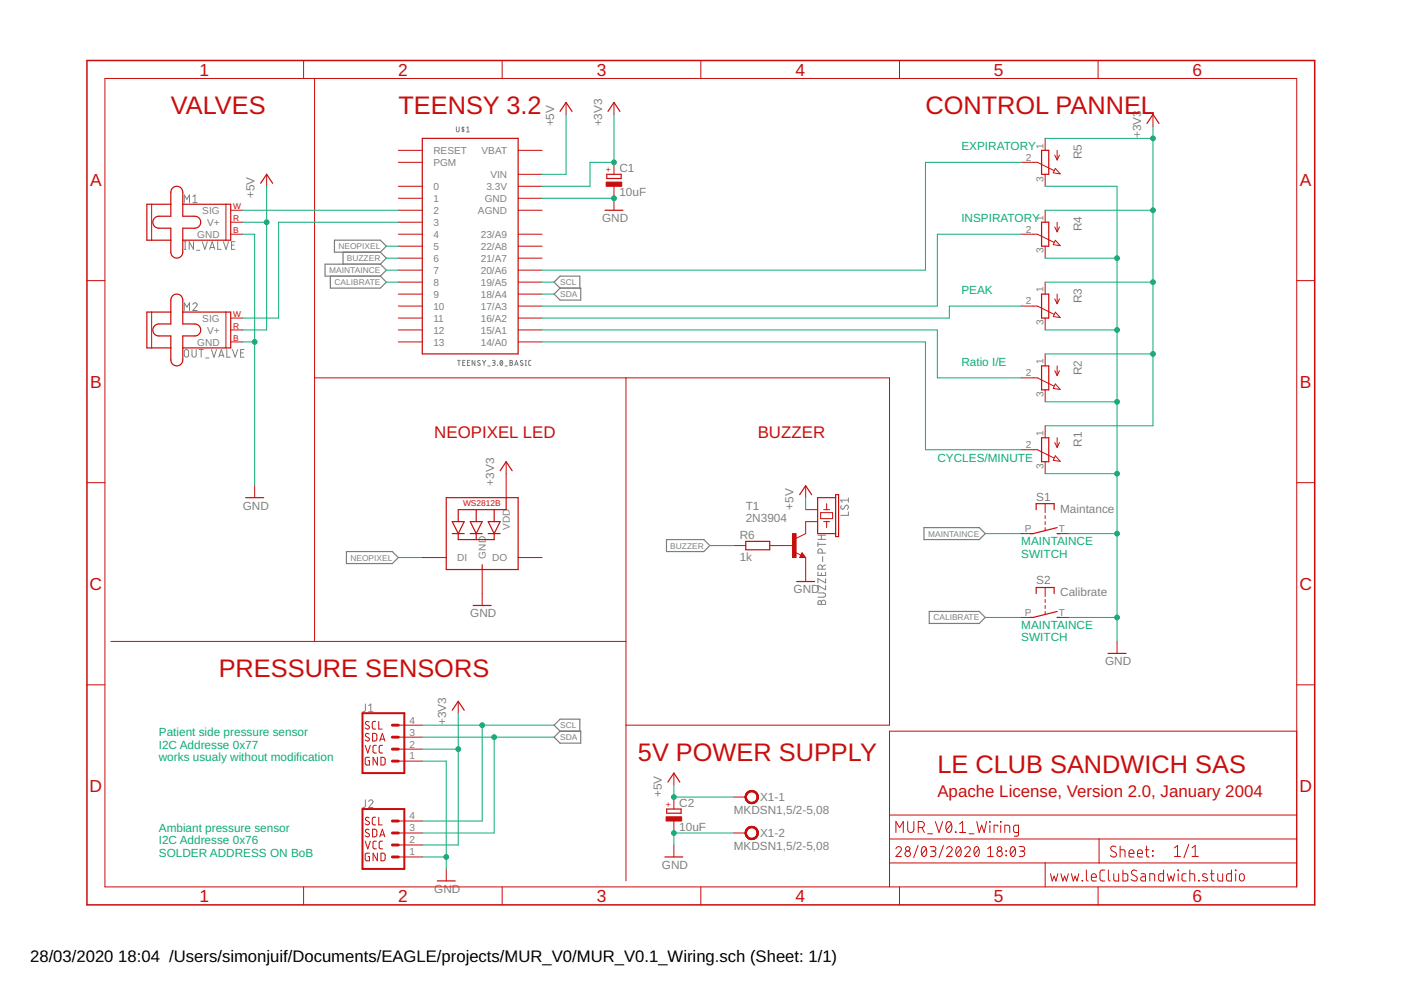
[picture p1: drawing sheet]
<svg xmlns="http://www.w3.org/2000/svg" width="297mm" height="210mm" viewBox="0 0 297 210" stroke-linecap="round" stroke-linejoin="round" font-family="sans-serif">
<g fill="none" stroke="#808080" stroke-width=".21">
<path d="M96.8 26.9v.8l.2 .3 .3-.2v-.9M98.1 26.9v1.1M98.4 27.1l-.3-.1-.2 .2 .5 .4-.1 .3-.4-.1M98.9 27.1l.3-.2v1.1M98.9 28h.6M39.1 43v-1.7l.5 .9 .6-.9v1.7M39.1 52.9h.3M39.1 51.2h.3M39.3 51.2v1.7M40.9 41.7l.4-.4v1.7M40.9 43h.9M41 51.2v1.7l-.9-1.7v1.7"/>
<path d="M41.7 53.1h.7M42.9 51.2l.5 1.7 .6-1.7M44.4 52.9l.6-1.7 .5 1.7M44.6 52.5h.8M46.2 51.2v1.7h.7M47.4 51.2l.5 1.7 .6-1.7M49.1 52h.5M49.8 51.2h-.7v1.7h.7M39.1 65.8v-1.6l.5 .9 .6-.9v1.6M39.2 74.2l.3-.1 .4 .1 .1 1.1a.46 .46 0 0 1-.5 .4 .46 .46 0 0 1-.4-.4zM40.7 74.1v1.2a.44 .44 0 0 0 .4 .4 .44 .44 0 0 0 .5-.4v-1.2M40.9 64.6a.44 .44 0 0 1 .6-.4 .44 .44 0 0 1 .2 .7l-.8 .9h.9"/>
<path d="M42.2 74.1h.9M42.7 74.1v1.6M43.6 75.9h.7M44.8 74.1l.6 1.6 .5-1.6M46.4 75.7l.5-1.6 .6 1.6M46.5 75.3h.8M48.1 74.1v1.6h.7M49.3 74.1l.5 1.6 .6-1.6M51 74.8h.6M51.7 74.1h-.7v1.6h.7M97 76.4h.6M97.3 76.4v1.1"/>
<path d="M98.1 76.9h.4M98.6 76.4h-.5v1.1h.5M99.1 76.9h.4M99.6 76.4h-.5v1.1h.5M100.7 76.4v1.1l-.6-1.1v1.1M101.8 76.5l-.3-.1-.2 .2 .5 .5v.3l-.2 .1-.4-.2M102.3 76.4l.3 .5M102.6 76.9v.6M103 76.4l-.4 .5M103.4 77.6h.5M104.4 76.4l.6 .1-.1 .4h-.4M104.7 76.9l.2 .1 .1 .3-.2 .1-.4 .1"/>
<path d="M105.5 77.5h.1M106.1 76.5l.1-.1a.54 .54 0 0 1 .4 .6 .54 .54 0 0 1-.4 .5l-.2-.6zM106.5 76.6l-.4 .6M107.1 77.6h.5M108.1 76.4l.5 .1v.3l-.2 .1 .3 .2-.2 .3-.4 .1zM108.1 76.9h.3M109.1 77.5l.4-1.1 .4 1.1M109.2 77.2h.6M110.8 76.5l-.2-.1-.3 .2 .6 .5v.3l-.2 .1-.4-.2M111.4 76.4h.2M111.4 77.5h.2M111.5 76.4v1.1"/>
<path d="M112.6 76.4l-.4 .1-.1 .1v.8l.5 .1M173.4 115v.9M173.4 115.4h1.6M173.4 114.4h1.6M173.4 113.5h1.6M174.1 113.5v.9M174.3 117.3v-.5a.46 .46 0 0 0-.4-.4 .46 .46 0 0 0-.5 .4v.5h1.6M174.4 118v1.1M175 119.8l-.7 .3M178.4 107.2l-.1 .2a.38 .38 0 0 0 .1 .5 .38 .38 0 0 0 .5-.1l.3-.5a.4 .4 0 0 1 .6-.1 .4 .4 0 0 1 0 .6l-.2 .2M179.9 108.5v.8h-1.7M179.9 105.6v.9"/>
<path d="M179.9 106h-1.7l.4 .5M173.4 125.7h1.2a.46 .46 0 0 1 .4 .5 .46 .46 0 0 1-.4 .4h-1.2M173.4 121.3v.7h1.6v-.7M173.5 127.4h.4l.2 .3a.46 .46 0 0 1 .5-.4 .46 .46 0 0 1 .4 .4v.4h-1.6zM174.1 121.5v.5M174.1 127.7v.4M174.3 120.7v-.5a.46 .46 0 0 0-.4-.4 .46 .46 0 0 0-.5 .4v.5h1.6M175 122.7v.9l-1.6-.9v.9M175 124.1v1l-1.6-1v1M77.5 149.3l-.1 1.4-.2 .2h-.3M78.2 150.9h.9M78.2 149.6l.4-.3v1.6"/>
<path d="M77.5 169.6l-.1 1.4-.5 .2M78.2 169.9a.44 .44 0 0 1 .6-.3 .44 .44 0 0 1 .1 .7l-.7 .9h.9"/>
</g>
<g fill="none" stroke="#808080" stroke-width=".25">
<path d="M70 58.5v2.6h10.6l1.3-1.3-1.3-1.3M70.9 50.9h9.7l1.3 1.3-1.3 1.3h-9.7zM72.7 53.5v2.5M80.6 56l1.3 1.3-1.3 1.2M80.6 56h-11.7v2.5h11.7M80.6 53.5l1.3 1.2-1.3 1.3M118.7 61.1l-1.2-1.3 1.2-1.3h4.2v2.6M118.7 61.1h4.4v2.5h-4.4l-1.2-1.2zM73.4 116.9h9.8l1.3 1.3-1.3 1.3h-9.8zM141.3 114.4h7.9l1.3 1.3-1.3 1.2h-7.9zM195.9 111.9h11.7l1.3 1.2-1.3 1.3h-11.7zM197 129.6h10.6l1.3 1.3-1.3 1.3h-10.6z"/>
<path d="M118.7 155l-1.2-1.2 1.2-1.3h4.2v2.5M118.7 155h4.4v2.6h-4.4l-1.2-1.3z"/>
</g>
<g fill="none" stroke="#c90d0c" stroke-width=".21">
<path d="M22.2 16.6h252.7v171.4h-252.7zM64.4 12.8v3.8M66.7 16.6v119.4M106.5 12.8v3.8M148.6 12.8v3.8M190.7 12.8v3.8M232.8 12.8v3.8M56.5 37v2.5M84.5 39.5h5M84.5 31.9h5M84.5 34.4h5M109.9 39.5h5"/>
<path d="M109.9 37h5M109.9 31.9h5M120 21.7v2.6M130.2 21.7v2.6M130.2 34.4v2.6M130.2 39.5v5.1M216.5 34.4h3.4l3.6 1.8M221.6 29.3v2.6M221.6 37v2.5M223.6 32.9l.5 1M223.8 35.7l1 1.2-1.5-.3zM224.1 31.9v2"/>
<path d="M224.6 32.9l-.5 1M244.5 24.3v2.5M18.4 59.5h3.8M32.2 43.3v7.6M47.9 43.3v7.6M48.9 49.7h2.6M48.9 47.1h2.6M48.9 44.6h2.6M84.5 59.8h5M84.5 57.3h5M84.5 54.7h5M84.5 52.2h5"/>
<path d="M84.5 49.7h5M84.5 47.1h5M84.5 44.6h5M84.5 42h5M109.9 59.8h5M109.9 57.3h5M109.9 54.7h5M109.9 52.2h5M109.9 49.7h5M109.9 44.6h5M109.9 42h5M216.5 49.7h3.4l3.6 1.7"/>
<path d="M221.6 44.6v2.5M221.6 52.2v2.5M221.6 59.8v2.6M223.6 48.1l.5 1M223.8 50.9l1 1.2-1.5-.2zM224.1 47.1v2M224.6 48.1l-.5 1M274.9 59.5h3.8M32.2 66.2v7.6M47.9 66.2v7.6M48.9 70h2.6M48.9 67.4h2.6"/>
<path d="M48.9 72.5h2.6M84.5 70h5M84.5 67.4h5M84.5 64.9h5M84.5 62.4h5M84.5 72.5h5M109.9 70h5M109.9 67.4h5M109.9 64.9h5M109.9 62.4h5M109.9 72.5h5M216.5 64.9h3.4l3.6 1.7"/>
<path d="M221.6 67.4v2.6M221.6 75v2.6M223.6 78.6l.5 1M223.6 63.4l.5 1M223.8 66.2l1 1.1-1.5-.2zM224.1 62.4v2M224.1 77.6v2M224.6 78.6l-.5 1M224.6 63.4l-.5 1M66.7 80.1h121.9v73.7h-55.9M107.3 97.9v7.6M132.7 80.1v106.7"/>
<path d="M216.5 80.1h3.4l3.6 1.8M216.5 95.4h3.4l3.6 1.7M221.6 82.7v2.5M221.6 90.3v2.5M221.6 97.9v2.5M223.6 93.8l.5 1M223.8 96.6l1 1.2-1.5-.2zM223.8 81.4l1 1.2-1.5-.2zM224.1 92.8v2M224.6 93.8l-.5 1M18.4 102.3h3.8M54 103v2.5"/>
<path d="M89.5 118.2h5.1M109.9 118.2h5M155.6 115.7h2.5M163.2 115.7h5.1M168.6 117.1l1.2 .6M170.1 117.2l.7 1h-1.3zM170.8 108.1h2.6M170.8 103v2.5M170.8 118.2v5.1M173.4 110.6h-2.6v2.5l-2 1.1M174 108.7h2.5v1.3h-2.5zM174.6 108.1h1.3"/>
<path d="M174.6 110.6h1.3M175.3 106.8v1.3M175.3 110.6v1.3M216.5 113.1h2.6M221.6 106.8v1.9M221.6 109.3v.7M221.6 110.6v.6M221.6 111.9v.6M224.1 113.1h2.6M274.9 102.3h3.8M23.5 136h109.2M102.2 120.8v7.6"/>
<path d="M216.5 130.9h2.6M221.6 124.6v1.9M221.6 127.1v.6M221.6 128.4v.6M221.6 129.6v.7M224.1 130.9h2.6M236.8 136v2.5M18.4 145.2h3.8M77.4 158l.6 1.7 .5-1.7M78.3 155.6l-.3-.1a.37 .37 0 0 0-.5 .2 .37 .37 0 0 0 .2 .5l.4 .2a.4 .4 0 0 1 .1 .6 .4 .4 0 0 1-.6 0l-.2-.1M78.3 153.1l-.3-.1a.37 .37 0 0 0-.5 .1 .37 .37 0 0 0 .2 .5l.4 .3a.4 .4 0 0 1 .1 .6 .4 .4 0 0 1-.6 0l-.2-.2M79 155.5h.6l.3 .3v.9l-.3 .4h-.6z"/>
<path d="M79.7 153h-.5l-.3 .3 .1 1.2 .7 .1M79.8 158l-.5 .1-.2 .3v1l.2 .2 .5 .1M80.3 153v1.6h.7M80.5 157.1l.6-1.6 .5 1.6M80.6 156.7h.9M81.1 158l-.5 .1-.2 .3v1l.2 .2 .5 .1M84.5 153.8h5M84.5 158.8h5M84.5 156.3h5M97.2 148.7v2.5M274.9 155h-86.3v33M274.9 145.2h3.8"/>
<path d="M77.4 178.4l.6 1.6 .5-1.6M78.3 175.9a.42 .42 0 0 0-.6-.1 .42 .42 0 0 0-.1 .6l.5 .4a.37 .37 0 0 1 .2 .5 .37 .37 0 0 1-.5 .1l-.4-.2M78.3 173.4a.42 .42 0 0 0-.6-.1 .42 .42 0 0 0-.1 .6l.5 .3a.37 .37 0 0 1 .2 .5 .37 .37 0 0 1-.5 .2l-.4-.2M78.3 160.6h-.6l-.3 .2 .1 1.3 .8 .1v-.9h-.2M79 175.8h.6l.3 .3v.9l-.3 .4h-.6zM79.7 173.3h-.5l-.3 .3 .1 1.2 .7 .1M79.8 178.4h-.5l-.2 .3v1l.2 .2 .5 .1M80 160.6v1.6l-.9-1.6v1.6M80.3 173.3v1.6h.7M80.5 177.4l.6-1.6 .5 1.6M80.6 177h.9M80.8 160.6h.6l.2 .2v1.1l-.2 .3h-.6z"/>
<path d="M81.1 178.4h-.5l-.2 .3v1l.2 .2 .5 .1M84.5 161.4h5M84.5 179.2h5M84.5 176.6h5M84.5 174.1h5M142.9 163.9v2.6M142.9 169v2.5M142.9 174.1v2.5M142.9 179.2v2.5M155.6 176.6h2.5M155.6 169h2.5M188.6 177.9h86.3"/>
<path d="M188.6 172.8h86.3M189.9 180a.58 .58 0 0 1 .9-.5 .58 .58 0 0 1 .1 .9l-1 1.2h1.2M189.9 176.5v-2.3l.8 1.3 .8-1.3v2.3M192.4 174.2v1.7a.66 .66 0 0 0 .7 .6 .66 .66 0 0 0 .7-.6v-1.7M194.6 179.3l-.9 2.5M194.7 175.5h.6a.65 .65 0 0 0 .7-.7 .65 .65 0 0 0-.7-.6h-.6v2.3M195.5 175.5l.5 1M195.6 179.6l.1-.1a.86 .86 0 0 1 .8 1.3 .6 .6 0 0 1-.6 .8 .6 .6 0 0 1-.6-.8v-.5zM196.4 180l-.9 1.1M196.7 176.8h1M197.3 179.5h.7a.48 .48 0 0 1 .4 .5 .48 .48 0 0 1-.4 .4h-.5M198.3 174.2l.8 2.3 .8-2.3"/>
<path d="M200 179.3l-.9 2.5M200.7 180a.58 .58 0 0 1 .8-.5 .58 .58 0 0 1 .2 .9l-1 1.2h1.2M200.8 174.4a.62 .62 0 0 1 .8-.1 .62 .62 0 0 1 .2 .7 .99 .99 0 0 1-.8 1.5 1.68 1.68 0 0 1-.2-2.1zM201.7 174.7l-1 1.3M202.6 176.4l.1 .1zM202.9 179.6l.2-.1a.88 .88 0 0 1 .7 1.3 .61 .61 0 0 1-.6 .8 .61 .61 0 0 1-.6-.8v-.5zM203.5 176.5h1.2M203.5 174.7l.6-.5v2.3M203.7 180l-.9 1.1M204.6 180a.58 .58 0 0 1 .8-.5 .58 .58 0 0 1 .1 .9l-.9 1.2h1.1M205.5 176.8h1M206.7 179.6l.2-.1a.86 .86 0 0 1 .7 1.3v.3a.5 .5 0 0 1-.5 .5 .5 .5 0 0 1-.5-.5l-.1-.8z"/>
<path d="M207.1 174.2l.5 2.3 .5-1.5 .6 1.5 .5-2.3M207.5 180l-.9 1.1M209.4 180l.6-.5v2.1M209.8 174.2l.1 .1zM209.9 175v1.5M211.5 175.2v-.2h-.7v1.5M212.1 174.2l.1 .1zM212.2 175v1.5M213 176.5v-1.5l1 .1 .1 1.4M214.4 179.6l.2-.1a.86 .86 0 0 1 .7 1.3 .6 .6 0 0 1-.6 .8 .6 .6 0 0 1-.5-.8v-.5zM215.2 180l-.9 1.1M215.9 176.5h-.7l-.3-.2v-1l.3-.3h.7v1.9l-.2 .4h-.6"/>
<path d="M216.1 179.5h.7a.48 .48 0 0 1 .5 .5 .48 .48 0 0 1-.5 .4h-.5M233 177.9v5.1M236.6 179.6a.58 .58 0 0 0-.9-.1 .58 .58 0 0 0 0 .9l.8 .3a.58 .58 0 0 1 0 .9 .58 .58 0 0 1-.9 0l-.2-.2M237.5 179.4v2.3M243.1 179.4v2.1l.5 .2M249 179.8l.7-.5v2.3M252.1 179l-1.1 2.9M252.8 179.8l.6-.5v2.3M64.4 188v3.9M78.3 180.9h-.6l-.3 .2 .1 1.3 .8 .1v-.9h-.2M80 180.9v1.6l-.9-1.6v1.6M80.8 180.9h.6l.2 .3v1l-.2 .3h-.6z"/>
<path d="M84.5 181.7h5M94.6 184.2v2.6M106.5 188v3.9M148.6 188v3.9M188.6 183h86.3M190.7 188v3.9M197.8 180.4a.58 .58 0 0 1 .6 .6 .58 .58 0 0 1-.6 .6h-.5M209.4 181.6h1.2M213.3 180.4l.1 .1zM213.3 181.3l.1 .1zM216.7 180.4a.58 .58 0 0 1 .6 .6 .58 .58 0 0 1-.6 .6h-.6M221.6 183v5"/>
<path d="M222.7 185.3l.4 1.5 .4-1 .4 1 .4-1.5M224.9 185.3l.4 1.5 .4-1 .4 1 .4-1.5M227.2 185.3l.4 1.5 .3-1 .4 1 .4-1.5M229.4 186.7l.2 .1zM230.3 184.5l.1 2.1 .3 .2M231.4 186h1a.54 .54 0 0 0-.3-.7 .54 .54 0 0 0-.7 .5l.1 .9 .9 .1M232.8 188v3.9M234.3 184.5h-.8l-.3 .5v1.4l.4 .4h.7M235 184.5v1.9l.1 .3 .3 .1M236.1 185.3l.1 1.3 .3 .2h.7v-1.5M237.5 180.2l.9 .1 .1 1.4M238.1 184.5v2.3h.8l.2-.2v-1.1l-.2-.2h-.8"/>
<path d="M239.4 181h1a.55 .55 0 0 0-.3-.8 .55 .55 0 0 0-.7 .5l.1 .9 .9 .1M241 184.7a.58 .58 0 0 0-.9-.1 .58 .58 0 0 0 .1 .8l.7 .4a.58 .58 0 0 1 0 .9 .58 .58 0 0 1-.8-.1l-.3-.1M241.2 181h1a.55 .55 0 0 0-.3-.8 .55 .55 0 0 0-.7 .5l.1 .9 .9 .1M242 185.3h.6l.2 .2 .1 1.3h-.6a.46 .46 0 0 1-.5-.5 .46 .46 0 0 1 .5-.4h.6M242.8 180.2h.8M243.8 186.8v-1.5l.9 .1 .1 1.4M244.3 180.4l.2 .1zM244.3 181.4l.2 .1zM246.7 184.5v2.3h-.8l-.2-.2v-1.1l.2-.2h.8M247.5 185.3l.4 1.5 .4-1 .4 1 .3-1.5M249 181.6h1.3M249.7 184.5l.2 .1z"/>
<path d="M249.8 185.3v1.5M251.5 185.3h-.7l-.2 .3 .1 1.1 .8 .1M252.3 185.3l.9 .1 .1 1.4M252.3 184.5v2.3M252.8 181.6h1.3M254.1 186.7l.2 .1zM255.9 185.4l-.7-.1-.2 .4 .9 .5 .1 .5-.3 .1-.7-.1M256.6 185.3h.8M256.9 184.5v2.1l.5 .2M258.2 185.3v1.3l.4 .2h.6v-1.5M261.1 184.5v2.3h-.8l-.2-.4v-.9l.2-.2h.8M261.9 184.5l.1 .1z"/>
<path d="M262 185.3v1.5M262.9 185.4l.5-.1a.92 .92 0 0 1 .2 1.4l-.4 .1-.4-.3z"/>
<circle cx="192.5" cy="180" r=".46"/>
<circle cx="211.9" cy="180" r=".47"/>
<circle cx="192.5" cy="181" r=".59"/>
<circle cx="211.9" cy="181" r=".58"/>
</g>
<g fill="none" stroke="#c90d0c" stroke-width=".25">
<path d="M36.5 39.9a1.28 1.28 0 0 1 1.4-.3 1.28 1.28 0 0 1 .9 1.2v5h2.5a1.27 1.27 0 0 1 1.3 1.3 1.27 1.27 0 0 1-1.3 1.3h-2.5v5.1a1.27 1.27 0 0 1-1.3 1.2 1.27 1.27 0 0 1-1.3-1.2v-5.1h-2.5a1.27 1.27 0 0 1-1.3-1.3 1.27 1.27 0 0 1 1.3-1.3h2.5v-5zM55.3 38.9l1.2-1.9 1.3 1.9M89.5 29.3h20.4v45.7h-20.4zM118.7 23.6l1.3-1.9 1.3 1.9M128.7 37h3v.8h-3zM128.9 23.6l1.3-1.9 1.2 1.9M220.8 31.9h1.6v5.1h-1.6zM243.2 26.2l1.3-1.9 1.2 1.9M36.2 43.3h-5.1v7.6h5.1M38.8 43.3h10.1v7.6h-10.1M128.3 44.6h3.8M220.8 47.1h1.6v5.1h-1.6z"/>
<path d="M36.2 66.2h-5.1v7.6h5.1M36.5 62.8a1.26 1.26 0 0 1 1.4-.4 1.26 1.26 0 0 1 .9 1.2v5.1h2.5a1.27 1.27 0 0 1 1.3 1.3 1.27 1.27 0 0 1-1.3 1.2h-2.5v5.1a1.27 1.27 0 0 1-1.3 1.3 1.27 1.27 0 0 1-1.3-1.3v-5.1h-2.5a1.27 1.27 0 0 1-1.3-1.2 1.27 1.27 0 0 1 1.3-1.3h2.5v-5.1zM38.8 66.2h10.1v7.6h-10.1M220.8 62.4h1.6v5h-1.6zM220.8 77.6h1.6v5.1h-1.6zM106 99.8l1.3-1.9 1.3 1.9M220.8 92.8h1.6v5.1h-1.6zM52.1 105.5h3.8M94.6 105.5h15.3v15.3h-15.3zM95.9 113.1h2.5M95.9 110.6h2.5l-1.2 2.5zM97.2 113.1v1.3h7.6v-1.3"/>
<path d="M99.7 113.1h2.5M99.7 110.6h2.5l-1.2 2.5zM101 108.1v2.5M101 113.1v1.3M102.2 119.7v1.1M103.5 113.1h2.5M103.5 110.6h2.5l-1.2 2.5zM104.8 108.1v2.5M107.3 105.5v2.6h-10.1v2.5M158.1 114.8h5.1v1.8h-5.1zM169.5 104.9l1.3-1.9 1.3 1.9M170.1 117.7l.1 .3h-.4l.3-.5 .5 .6h-.8"/>
<path d="M177.2 105.5h-3.8v7.6h3.8M177.2 104.9h.6v8.9h-.6zM219.7 108.1v-1.3h3.8v1.3M224.1 111.9l-5 1.2h-.7M224.1 113.1h.7M100.3 128.4h3.8M168.9 123.3h3.8M219.7 125.8v-1.2h3.8v1.2M224.1 129.6l-5 1.3h-.7M224.1 130.9h.7M234.9 138.5h3.8M95.9 150.6l1.3-1.9 1.2 1.9"/>
<path d="M141.4 171.5h3v.9h-3zM141.6 165.8l1.3-1.9 1.2 1.9M92.7 186.8h3.8M141 181.7h3.8"/>
</g>
<g fill="#c90d0c" stroke="#c90d0c" stroke-width=".21">
<path d="M128.5 38.6h3.3v.9h-3.3z"/>
<path d="M141.2 173.2h3.3v.9h-3.3z"/>
<path d="M168 113.1h.8v5.1h-.8z"/>
</g>
<path d="M76.9 151.2h8.8v12.7h-8.8zM76.9 171.5h8.8v12.7h-8.8z" fill="none" stroke="#c90d0c" stroke-width=".42"/>
<path d="M83.2 156.3h1.3M83.2 158.8h1.3M83.2 153.8h1.3M83.2 161.4h1.3M83.2 176.6h1.3M83.2 179.2h1.3M83.2 174.1h1.3M83.2 181.7h1.3" fill="none" stroke="#c90d0c" stroke-width=".61"/>
<g fill="#c90d0c" stroke="#c90d0c" stroke-width=".21">
<path d="M158.4 168a1.4 1.4 0 0 1 2.2 .3 1.4 1.4 0 0 1-.8 2 1.4 1.4 0 0 1-1.8-1.3h.2a1.14 1.14 0 0 1 1.6-1.1 1.14 1.14 0 0 1 .3 1.9 1.14 1.14 0 0 1-1.8-.5l-.1-.3h-.2z" fill-rule="evenodd"/>
<path d="M158.4 168a1.4 1.4 0 0 1 2.2 .3 1.4 1.4 0 0 1-.8 2 1.4 1.4 0 0 1-1.8-1.3h.2a1.14 1.14 0 0 1 1.6-1.1 1.14 1.14 0 0 1 .3 1.9 1.14 1.14 0 0 1-1.8-.5l-.1-.3h-.2z" fill-rule="evenodd"/>
<path d="M158.4 168a1.4 1.4 0 0 1 2.2 .3 1.4 1.4 0 0 1-.8 2 1.4 1.4 0 0 1-1.8-1.3h.2a1.14 1.14 0 0 1 1.6-1.1 1.14 1.14 0 0 1 .3 1.9 1.14 1.14 0 0 1-1.8-.5l-.1-.3h-.2z" fill-rule="evenodd"/>
<path d="M158.4 175.7a1.39 1.39 0 0 1 2.2 .2 1.39 1.39 0 0 1-.9 2.1 1.39 1.39 0 0 1-1.7-1.4h.2a1.14 1.14 0 0 1 1.6-1 1.14 1.14 0 0 1 .3 1.9 1.14 1.14 0 0 1-1.8-.6l-.1-.3h-.2z" fill-rule="evenodd"/>
<path d="M158.4 175.7a1.39 1.39 0 0 1 2.2 .2 1.39 1.39 0 0 1-.9 2.1 1.39 1.39 0 0 1-1.7-1.4h.2a1.14 1.14 0 0 1 1.6-1 1.14 1.14 0 0 1 .3 1.9 1.14 1.14 0 0 1-1.8-.6l-.1-.3h-.2z" fill-rule="evenodd"/>
<path d="M158.4 175.7a1.39 1.39 0 0 1 2.2 .2 1.39 1.39 0 0 1-.9 2.1 1.39 1.39 0 0 1-1.7-1.4h.2a1.14 1.14 0 0 1 1.6-1 1.14 1.14 0 0 1 .3 1.9 1.14 1.14 0 0 1-1.8-.6l-.1-.3h-.2z" fill-rule="evenodd"/>
</g>
<path d="M18.4 12.8h260.3v179.1h-260.3z" fill="none" stroke="#c90d0c" stroke-width=".32"/>
<g fill="none" stroke="#0dab76" stroke-width=".21">
<path d="M56.5 39.5v30.5h-5M120 24.3v12.7h-5.1M130.2 24.3v10.1h-5.1v5.1h-10.2M216.5 34.4h-20.3v22.9h-81.3M221.6 39.5h15.2v96.5M221.6 29.3h22.9M244.5 26.8v63.5h-22.9M51.5 44.6h33M51.5 47.1h5M51.5 49.7h2.5v53.3M81.9 54.7h2.6M81.9 59.8h2.6"/>
<path d="M81.9 57.3h2.6M81.9 52.2h2.6M84.5 47.1h-25.4v20.3h-7.6M114.9 42h15.3M114.9 59.8h2.6M216.5 49.7h-17.8v15.2h-83.8M221.6 44.6h22.9M221.6 54.7h15.2M221.6 59.8h22.9M51.5 72.5h2.5M114.9 70h83.8v10.1h17.8M114.9 72.5h81.3v22.9h20.3"/>
<path d="M114.9 62.4h2.6M216.5 64.9h-15.2v2.5h-86.4M221.6 70h15.2M221.6 75h22.9M221.6 85.2h15.2M84.5 118.2h5M150.5 115.7h5.1M170.8 105.5v2.6M208.9 113.1h7.6M221.6 100.4h15.2M226.7 113.1h10.1M208.9 130.9h7.6"/>
<path d="M226.7 130.9h10.1M89.5 158.8h7.7M89.5 153.8h28M89.5 156.3h28M97.2 151.2v28h-7.7M102.2 153.8v20.3h-12.7M104.8 156.3v20.3h-15.3M89.5 161.4h5.1v22.8M142.9 166.5v2.5h12.7M155.6 176.6h-12.7v2.6M89.5 181.7h5.1"/>
</g>
<g fill="#0dab76" stroke="#0dab76" stroke-width=".21">
<circle cx="56.5" cy="47.1" r=".51"/>
<circle cx="142.9" cy="169" r=".51"/>
<circle cx="54" cy="72.5" r=".51"/>
<circle cx="130.2" cy="42" r=".51"/>
<circle cx="236.8" cy="100.4" r=".51"/>
<circle cx="236.8" cy="85.2" r=".51"/>
<circle cx="236.8" cy="70" r=".51"/>
<circle cx="236.8" cy="54.7" r=".51"/>
<circle cx="236.8" cy="113.1" r=".51"/>
<circle cx="236.8" cy="130.9" r=".51"/>
<circle cx="94.6" cy="181.7" r=".51"/>
<circle cx="142.9" cy="176.6" r=".51"/>
<circle cx="244.5" cy="29.3" r=".51"/>
<circle cx="244.5" cy="44.6" r=".51"/>
<circle cx="244.5" cy="59.8" r=".51"/>
<circle cx="244.5" cy="75" r=".51"/>
<circle cx="97.2" cy="158.8" r=".51"/>
<circle cx="130.2" cy="34.4" r=".51"/>
<circle cx="102.2" cy="153.8" r=".51"/>
<circle cx="104.8" cy="156.3" r=".51"/>
</g>
<g font-size="5.4" fill="#c90d0c">
<text x="36.2" y="24.3">VALVES</text>
<text x="84.5" y="24.3">TEENSY 3.2</text>
<text x="196.2" y="24.3">CONTROL PANNEL</text>
<text x="46.4" y="143.6">PRESSURE SENSORS</text>
<text x="135.3" y="161.4">5V POWER SUPPLY</text>
<text x="198.7" y="163.9">LE CLUB SANDWICH SAS</text>
</g>
<g font-size="3.7" fill="#c90d0c">
<text x="42.3" y="16">1</text>
<text x="84.4" y="16">2</text>
<text x="126.5" y="16">3</text>
<text x="168.6" y="16">4</text>
<text x="210.7" y="16">5</text>
<text x="252.9" y="16">6</text>
<text x="19.1" y="39.4">A</text>
<text x="275.6" y="39.4">A</text>
<text x="19.1" y="82.2">B</text>
<text x="275.6" y="82.2">B</text>
<text x="19" y="125.1">C</text>
<text x="275.5" y="125.1">C</text>
<text x="19" y="167.9">D</text>
<text x="275.5" y="167.9">D</text>
<text x="42.3" y="191.2">1</text>
<text x="84.4" y="191.2">2</text>
<text x="126.5" y="191.2">3</text>
<text x="168.6" y="191.2">4</text>
<text x="210.7" y="191.2">5</text>
<text x="252.9" y="191.2">6</text>
</g>
<g font-size="3.6" fill="#c90d0c">
<text x="92.1" y="92.8">NEOPIXEL LED</text>
<text x="160.7" y="92.8">BUZZER</text>
<text x="198.7" y="169">Apache License, Version 2.0, January 2004</text>
</g>
<g font-size="3.5">
<text x="6.4" y="204">28/03/2020</text>
<text x="25.1" y="204">18:04 /Users/simonjuif/Documents/EAGLE/projects/MUR_V0/MUR_V0.1_Wiring.sch (Sheet: 1/1)</text>
</g>
<g font-size="2.5" fill="#808080">
<text x="117.5" y="26.8" transform="rotate(-90 117.5 26.8)">+5V</text>
<text x="127.6" y="26.8" transform="rotate(-90 127.6 26.8)">+3V3</text>
<text x="241.9" y="29.3" transform="rotate(-90 241.9 29.3)">+3V3</text>
<text x="229.3" y="33.8" transform="rotate(-90 229.3 33.8)">R5</text>
<text x="131.3" y="41.6">10uF</text>
<text x="131.3" y="36.5">C1</text>
<text x="54" y="42" transform="rotate(-90 54 42)">+5V</text>
<text x="127.6" y="47.1">GND</text>
<text x="229.3" y="49" transform="rotate(-90 229.3 49)">R4</text>
<text x="229.3" y="64.3" transform="rotate(-90 229.3 64.3)">R3</text>
<text x="229.3" y="79.5" transform="rotate(-90 229.3 79.5)">R2</text>
<text x="229.3" y="94.7" transform="rotate(-90 229.3 94.7)">R1</text>
<text x="104.8" y="103" transform="rotate(-90 104.8 103)">+3V3</text>
<text x="219.7" y="106.2">S1</text>
<text x="51.5" y="108.1">GND</text>
<text x="158.1" y="110.6">2N3904</text>
<text x="158.1" y="108.1">T1</text>
<text x="168.3" y="108.1" transform="rotate(-90 168.3 108.1)">+5V</text>
<text x="224.8" y="108.7">Maintance</text>
<text x="156.8" y="119">1k</text>
<text x="156.8" y="114.2">R6</text>
<text x="168.3" y="125.8">GND</text>
<text x="219.7" y="123.9">S2</text>
<text x="99.7" y="130.9">GND</text>
<text x="224.8" y="126.5">Calibrate</text>
<text x="234.3" y="141.1">GND</text>
<text x="94.6" y="153.8" transform="rotate(-90 94.6 153.8)">+3V3</text>
<text x="140.3" y="169" transform="rotate(-90 140.3 169)">+5V</text>
<text x="144" y="171.1">C2</text>
<text x="155.6" y="172.7">MKDSN1,5/2-5,08</text>
<text x="161.2" y="169.9">X1-1</text>
<text x="144" y="176.1">10uF</text>
<text x="161.2" y="177.5">X1-2</text>
<text x="140.3" y="184.2">GND</text>
<text x="155.6" y="180.3">MKDSN1,5/2-5,08</text>
<text x="92.1" y="189.3">GND</text>
</g>
<g font-size="2.5" fill="#0dab76">
<text x="203.8" y="31.9">EXPIRATORY</text>
<text x="203.8" y="47.1">INSPIRATORY</text>
<text x="203.8" y="62.3">PEAK</text>
<text x="203.8" y="77.6">Ratio I/E</text>
<text x="198.7" y="97.9">CYCLES/MINUTE</text>
<text x="216.5" y="115.5">MAINTAINCE</text>
<text x="216.5" y="118.2">SWITCH</text>
<text x="216.5" y="133.3">MAINTAINCE</text>
<text x="216.5" y="136">SWITCH</text>
<text x="33.7" y="156">Patient side pressure sensor</text>
<text x="33.7" y="158.7">I2C Addresse 0x77</text>
<text x="33.7" y="161.4">works usualy without modification</text>
<text x="33.7" y="176.4">Ambiant pressure sensor</text>
<text x="33.7" y="179">I2C Addresse 0x76</text>
<text x="33.7" y="181.7">SOLDER ADDRESS ON BoB</text>
</g>
<g font-size="2.1" fill="#808080">
<text x="91.9" y="32.6">RESET</text>
<text x="91.9" y="35.2">PGM</text>
<text x="102.1" y="32.6">VBAT</text>
<text x="217.5" y="34.1">2</text>
<text x="221.2" y="31.5" transform="rotate(-90 221.2 31.5)">1</text>
<text x="91.9" y="40.3">0</text>
<text x="103.1" y="40.3">3.3V</text>
<text x="104" y="37.7">VIN</text>
<text x="221.2" y="38.5" transform="rotate(-90 221.2 38.5)">3</text>
<text x="42.9" y="45.3">SIG</text>
<text x="43.9" y="47.9">V+</text>
<text x="91.9" y="47.9">3</text>
<text x="91.9" y="45.3">2</text>
<text x="91.9" y="42.8">1</text>
<text x="101.3" y="45.3">AGND</text>
<text x="102.8" y="42.8">GND</text>
<text x="221.2" y="46.8" transform="rotate(-90 221.2 46.8)">1</text>
<text x="41.8" y="50.4">GND</text>
<text x="91.9" y="53">5</text>
<text x="91.9" y="50.4">4</text>
<text x="101.9" y="50.4">23/A9</text>
<text x="101.9" y="53">22/A8</text>
<text x="217.5" y="49.3">2</text>
<text x="221.2" y="53.7" transform="rotate(-90 221.2 53.7)">3</text>
<text x="91.9" y="58">7</text>
<text x="91.9" y="55.5">6</text>
<text x="101.9" y="55.5">21/A7</text>
<text x="101.9" y="58">20/A6</text>
<text x="91.9" y="65.6">10</text>
<text x="91.9" y="63.1">9</text>
<text x="91.9" y="60.6">8</text>
<text x="101.9" y="60.6">19/A5</text>
<text x="101.9" y="63.1">18/A4</text>
<text x="101.9" y="65.6">17/A3</text>
<text x="217.5" y="64.5">2</text>
<text x="221.2" y="62" transform="rotate(-90 221.2 62)">1</text>
<text x="42.9" y="68.2">SIG</text>
<text x="43.9" y="70.7">V+</text>
<text x="91.9" y="70.7">12</text>
<text x="91.9" y="68.2">11</text>
<text x="101.9" y="68.2">16/A2</text>
<text x="101.9" y="70.7">15/A1</text>
<text x="221.2" y="69" transform="rotate(-90 221.2 69)">3</text>
<text x="41.8" y="73.3">GND</text>
<text x="91.9" y="73.3">13</text>
<text x="101.9" y="73.3">14/A0</text>
<text x="221.2" y="77.2" transform="rotate(-90 221.2 77.2)">1</text>
<text x="217.5" y="79.8">2</text>
<text x="221.2" y="84.2" transform="rotate(-90 221.2 84.2)">3</text>
<text x="217.5" y="95">2</text>
<text x="221.2" y="92.5" transform="rotate(-90 221.2 92.5)">1</text>
<text x="221.2" y="99.4" transform="rotate(-90 221.2 99.4)">3</text>
<text x="108.1" y="112.4" transform="rotate(-90 108.1 112.4)">VDD</text>
<text x="217.3" y="112.8">P</text>
<text x="224.5" y="112.8">T</text>
<text x="97" y="119">DI</text>
<text x="103" y="118.4" transform="rotate(-90 103 118.4)">GND</text>
<text x="104.3" y="119">DO</text>
<text x="217.3" y="130.6">P</text>
<text x="224.5" y="130.6">T</text>
<text x="86.8" y="155.9">3</text>
<text x="86.8" y="153.4">4</text>
<text x="86.8" y="161">1</text>
<text x="86.8" y="158.5">2</text>
<text x="86.8" y="173.7">4</text>
<text x="86.8" y="178.8">2</text>
<text x="86.8" y="176.3">3</text>
<text x="86.8" y="181.3">1</text>
</g>
<g font-size="1.8" fill="#c90d0c">
<text x="129.6" y="36.5" transform="rotate(-90 129.6 36.5)">+</text>
<text x="49.4" y="44.3">W</text>
<text x="49.4" y="46.9">R</text>
<text x="49.4" y="49.4">B</text>
<text x="49.4" y="67.2">W</text>
<text x="49.4" y="69.7">R</text>
<text x="49.4" y="72.3">B</text>
<text x="98.2" y="107.3">WS2812B</text>
<text x="142.3" y="171.1" transform="rotate(-90 142.3 171.1)">+</text>
</g>
<g font-size="1.8" fill="#808080">
<text x="71.8" y="52.8">NEOPIXEL</text>
<text x="69.8" y="57.9">MAINTAINCE</text>
<text x="73.5" y="55.4">BUZZER</text>
<text x="70.9" y="60.4">CALIBRATE</text>
<text x="118.7" y="60.4">SCL</text>
<text x="118.7" y="63">SDA</text>
<text x="196.8" y="113.8">MAINTAINCE</text>
<text x="74.3" y="118.8">NEOPIXEL</text>
<text x="142.1" y="116.3">BUZZER</text>
<text x="197.9" y="131.5">CALIBRATE</text>
<text x="118.7" y="154.4">SCL</text>
<text x="118.7" y="156.9">SDA</text>
</g>
</svg>
